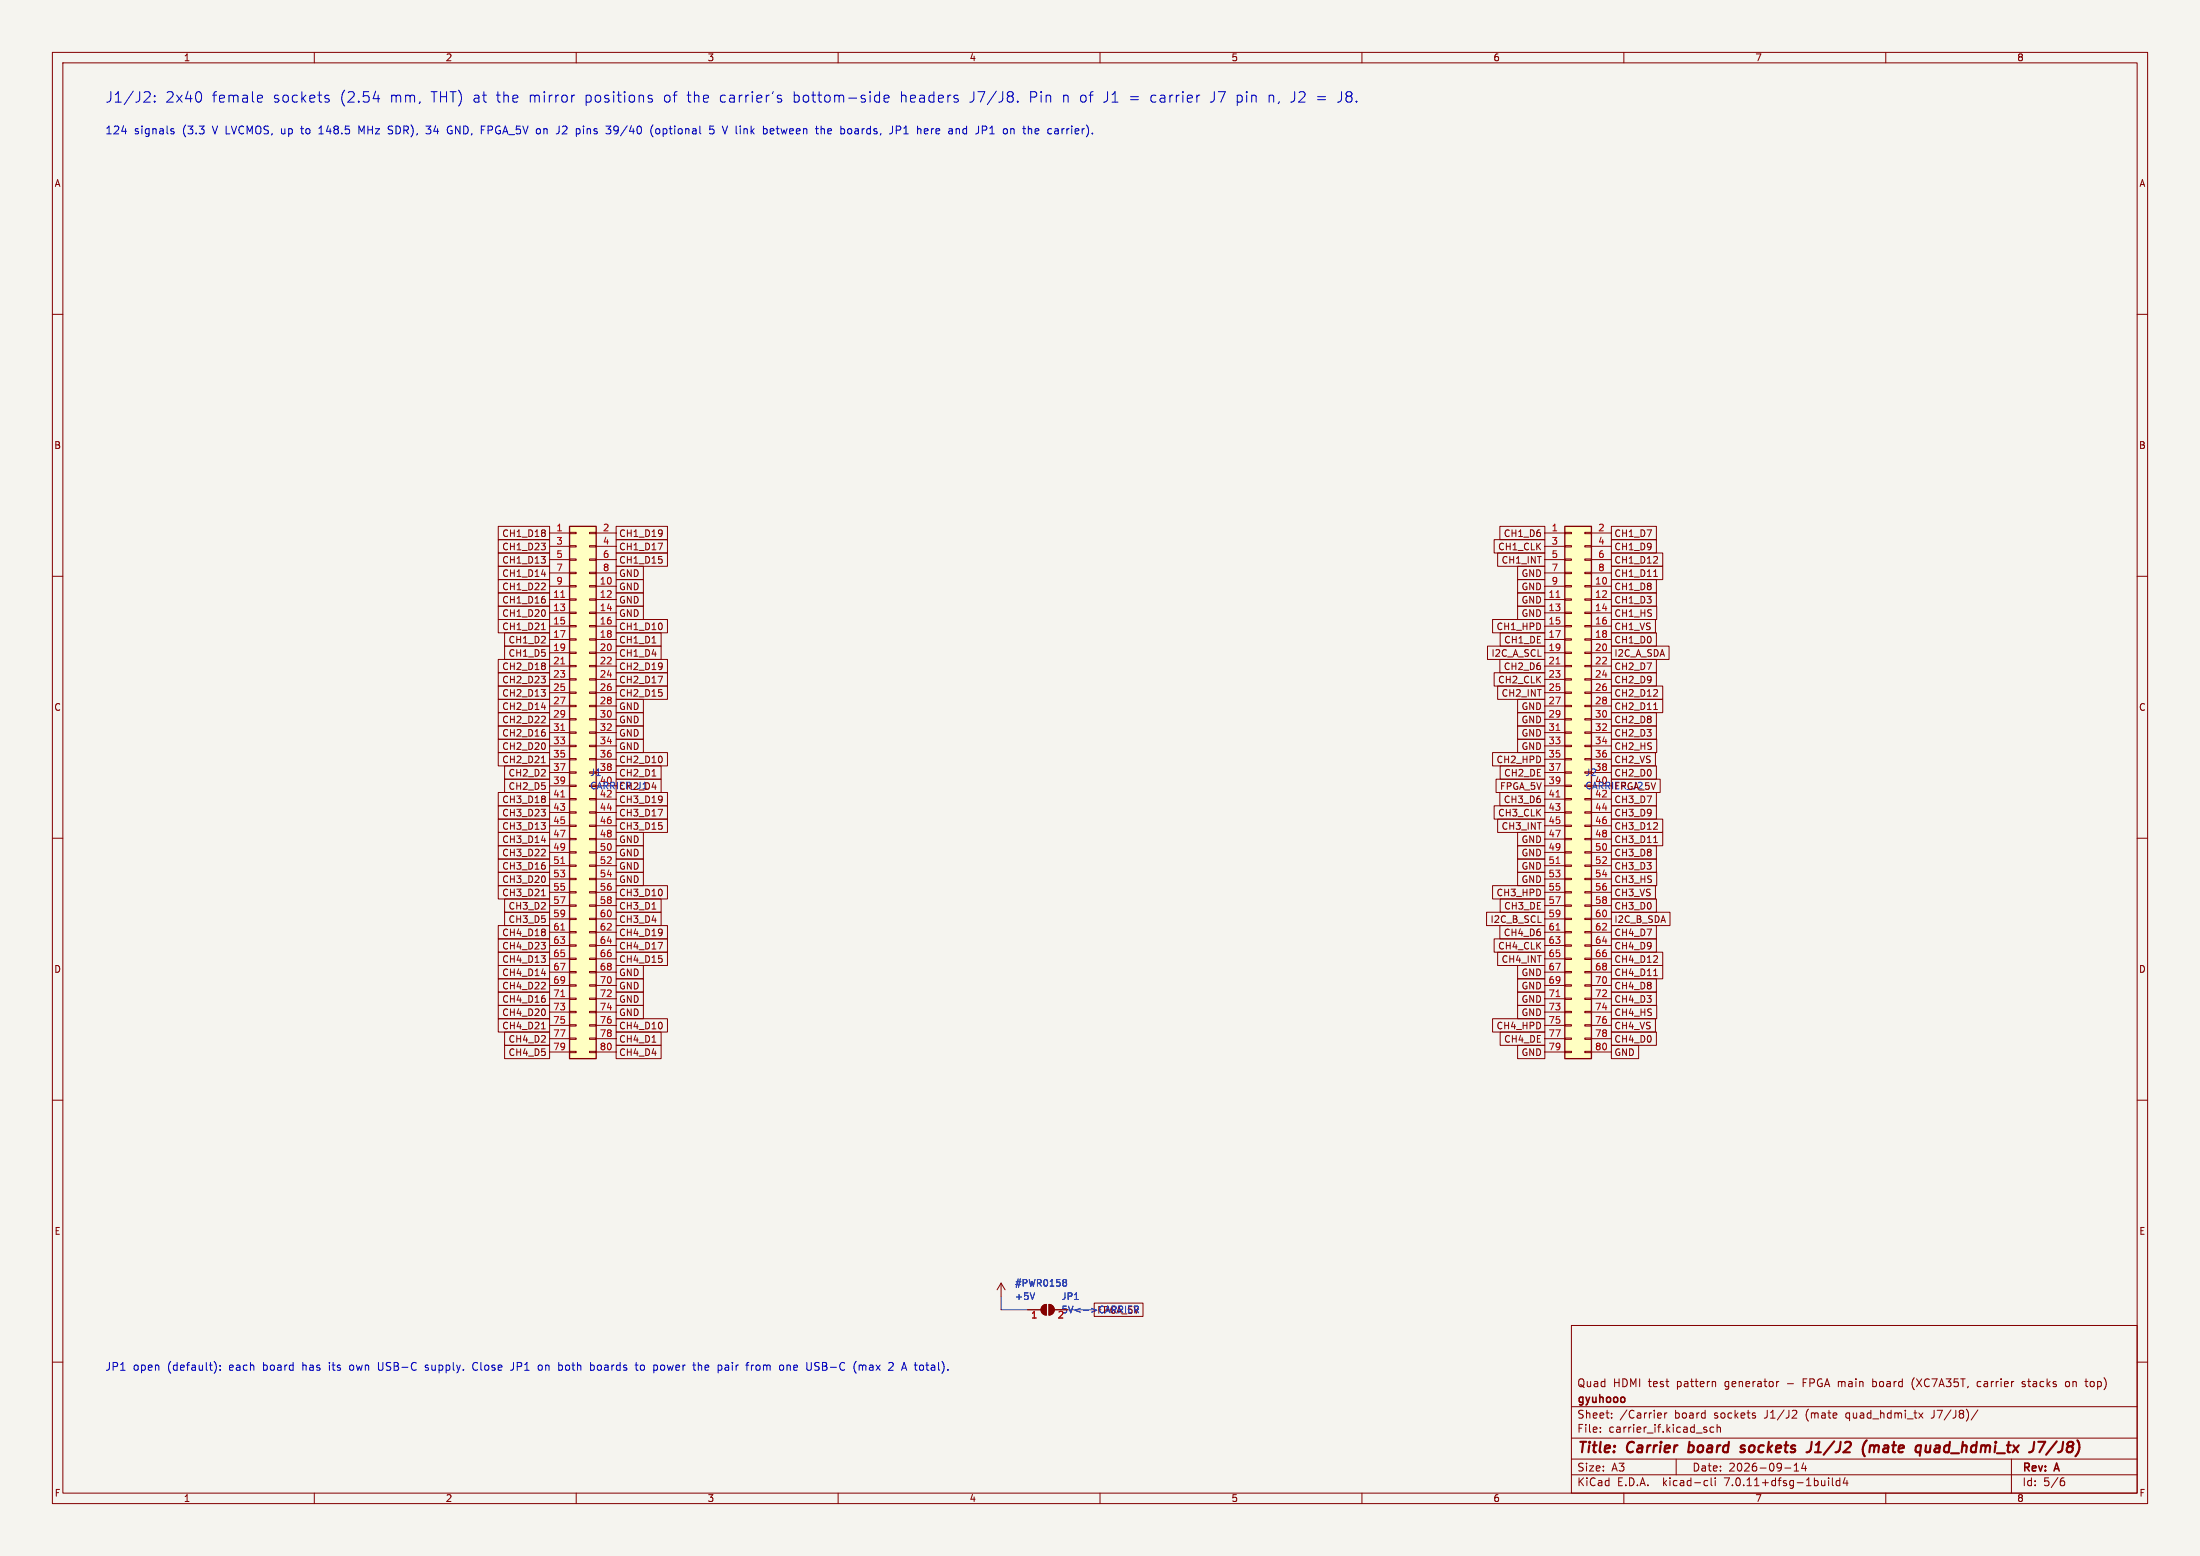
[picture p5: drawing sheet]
<svg xmlns="http://www.w3.org/2000/svg" width="420mm" height="297mm" viewBox="0 0 420 297" stroke-linecap="round" stroke-linejoin="round" font-family="sans-serif">
<path d="M0 0h420v297h-420z" fill="#f5f4ef" stroke="#f5f4ef" stroke-width=".19"/>
<g fill="none" stroke="#840000" stroke-width=".19">
<path d="M10 10h400v277h-400zM12 12h396v273h-396zM60 10v2M110 10v2M160 10v2M210 10v2M260 10v2M310 10v2M360 10v2M10 60h2M408 60h2M10 110h2"/>
<path d="M95.1 118.2h9.8v2.6h-9.8zM95.1 113.2h9.8v2.5h-9.8zM95.1 100.5h9.8v2.5h-9.8zM95.1 103h9.8v2.6h-9.8zM95.1 105.5h9.8v2.6h-9.8zM95.1 108.1h9.8v2.5h-9.8zM95.1 110.6h9.8v2.6h-9.8zM95.1 115.7h9.8v2.6h-9.8zM103.3 103.7h.8l-.4 .5M103.3 106.2h.8l-.4 .5M103.3 112.6h.8M103.4 109.6h.8"/>
<path d="M104 101.3v.3M104 101.8v.5M104 104.3v.5M104 106.8v.6M104 111.4v.4M104 114.4v.6M104 116.6v.8M104.9 101.7h3.8M104.9 111.9h3.8M104.9 114.4h3.8M104.9 117h3.8M104.9 119.5h3.8"/>
<path d="M104.9 104.3h3.8M104.9 106.8h3.8M104.9 109.4h3.8M108.7 119.4h1.3v.2h-1.3zM108.7 116.9h1.3v.2h-1.3zM108.7 114.3h1.3v.3h-1.3zM108.7 111.8h1.3v.2h-1.3zM108.7 109.2h1.3v.3h-1.3zM108.7 106.7h1.3v.2h-1.3zM108.7 104.2h1.3v.2h-1.3zM108.7 101.6h1.3v.3h-1.3zM112.5 119.4h1.3v.2h-1.3z"/>
<path d="M112.5 116.9h1.3v.2h-1.3zM112.5 114.3h1.3v.3h-1.3zM112.5 111.8h1.3v.2h-1.3zM112.5 109.2h1.3v.3h-1.3zM112.5 106.7h1.3v.2h-1.3zM112.5 104.2h1.3v.2h-1.3zM112.5 101.6h1.3v.3h-1.3zM113.8 101.7h3.8M113.8 111.9h3.8M113.8 114.4h3.8M113.8 117h3.8M113.8 119.5h3.8"/>
<path d="M113.8 104.3h3.8M113.8 106.8h3.8M113.8 109.4h3.8M117.6 100.5h9.8v2.5h-9.8zM117.6 103h9.8v2.6h-9.8zM117.6 113.2h5.2v2.5h-5.2zM117.6 115.7h5.2v2.6h-5.2zM117.6 105.5h9.8v2.6h-9.8zM117.6 108.1h5.2v2.5h-5.2zM117.6 110.6h5.2v2.6h-5.2zM117.6 118.2h9.8v2.6h-9.8zM125.6 103.7h.9l-.6 1.3"/>
<path d="M126.4 101.3v.8M126.4 106.8v.6M126.4 119.2v.7M126.4 101.7v.1M284.9 118.2h10v2.6h-10zM285.2 103h9.7v2.6h-9.7zM285.9 105.5h9v2.6h-9zM286.3 100.5h8.6v2.5h-8.6zM289.7 115.7h5.2v2.6h-5.2zM289.7 113.2h5.2v2.5h-5.2zM289.7 108.1h5.2v2.5h-5.2zM289.7 110.6h5.2v2.6h-5.2z"/>
<path d="M294.9 101.7h3.8M294.9 111.9h3.8M294.9 114.4h3.8M294.9 117h3.8M294.9 119.5h3.8M294.9 104.3h3.8M294.9 106.8h3.8M294.9 109.4h3.8M298.7 119.4h1.3v.2h-1.3zM298.7 116.9h1.3v.2h-1.3zM298.7 114.3h1.3v.3h-1.3zM298.7 111.8h1.3v.2h-1.3z"/>
<path d="M298.7 109.2h1.3v.3h-1.3zM298.7 106.7h1.3v.2h-1.3zM298.7 104.2h1.3v.2h-1.3zM298.7 101.6h1.3v.3h-1.3zM302.5 119.4h1.3v.2h-1.3zM302.5 116.9h1.3v.2h-1.3zM302.5 114.3h1.3v.3h-1.3zM302.5 111.8h1.3v.2h-1.3zM302.5 109.2h1.3v.3h-1.3zM302.5 106.7h1.3v.2h-1.3zM302.5 104.2h1.3v.2h-1.3zM302.5 101.6h1.3v.3h-1.3z"/>
<path d="M303.8 101.7h3.8M303.8 111.9h3.8M303.8 114.4h3.8M303.8 117h3.8M303.8 119.5h3.8M303.8 104.3h3.8M303.8 106.8h3.8M303.8 109.4h3.8M307.6 115.7h8.7v2.6h-8.7zM307.6 103h8.6v2.6h-8.6zM307.6 105.5h9.8v2.6h-9.8zM307.6 108.1h9.8v2.5h-9.8z"/>
<path d="M307.6 110.6h8.6v2.6h-8.6zM307.6 100.5h8.6v2.5h-8.6zM307.6 113.2h8.6v2.5h-8.6zM307.6 118.2h8.4v2.6h-8.4zM315.6 107.5h.8M315.7 110h.7M316.4 106.3v.5M408 110h2M95.1 125.9h9.8v2.5h-9.8zM95.1 128.4h9.8v2.6h-9.8zM95.1 130.9h9.8v2.6h-9.8zM95.1 133.5h9.8v2.5h-9.8z"/>
<path d="M95.1 136h9.8v2.6h-9.8zM95.1 138.6h9.8v2.5h-9.8zM96.3 120.8h8.6v2.5h-8.6zM96.3 123.3h8.6v2.6h-8.6zM103.3 129.1h.8l-.4 .5M103.3 131.6h.8l-.4 .5M103.3 138h.8M103.4 120.2h.7M103.4 135h.8M104 126.7v.3M104 127.2v.5M104 129.7v.5"/>
<path d="M104 132.2v.6M104 136.8v.4M104 139.8v.6M104.9 122.1h3.8M104.9 124.6h3.8M104.9 127.1h3.8M104.9 129.7h3.8M104.9 132.2h3.8M104.9 134.8h3.8M104.9 137.3h3.8M104.9 139.8h3.8M108.7 139.7h1.3v.3h-1.3z"/>
<path d="M108.7 137.2h1.3v.2h-1.3zM108.7 134.6h1.3v.3h-1.3zM108.7 132.1h1.3v.2h-1.3zM108.7 129.6h1.3v.2h-1.3zM108.7 127h1.3v.3h-1.3zM108.7 124.5h1.3v.2h-1.3zM108.7 121.9h1.3v.3h-1.3zM112.5 139.7h1.3v.3h-1.3zM112.5 137.2h1.3v.2h-1.3zM112.5 134.6h1.3v.3h-1.3zM112.5 132.1h1.3v.2h-1.3zM112.5 129.6h1.3v.2h-1.3z"/>
<path d="M112.5 127h1.3v.3h-1.3zM112.5 124.5h1.3v.2h-1.3zM112.5 121.9h1.3v.3h-1.3zM113.8 122.1h3.8M113.8 124.6h3.8M113.8 127.1h3.8M113.8 129.7h3.8M113.8 132.2h3.8M113.8 134.8h3.8M113.8 137.3h3.8M113.8 139.8h3.8M117.6 123.3h8.6v2.6h-8.6z"/>
<path d="M117.6 125.9h9.8v2.5h-9.8zM117.6 128.4h9.8v2.6h-9.8zM117.6 130.9h9.8v2.6h-9.8zM117.6 133.5h5.2v2.5h-5.2zM117.6 120.8h8.6v2.5h-8.6zM117.6 136h5.2v2.6h-5.2zM117.6 138.6h5.2v2.5h-5.2zM124.5 122.7h.7M125.6 129.1h.9l-.6 1.3M126.4 126.7v.8M126.4 132.2v.6M126.4 127.1v.1"/>
<path d="M284 123.3h10.9v2.6h-10.9zM285.2 128.4h9.7v2.6h-9.7zM285.9 130.9h9v2.6h-9zM286.3 125.9h8.6v2.5h-8.6zM286.4 120.8h8.5v2.5h-8.5zM289.7 133.5h5.2v2.5h-5.2zM289.7 136h5.2v2.6h-5.2zM289.7 138.6h5.2v2.5h-5.2zM294.9 122.1h3.8M294.9 124.6h3.8M294.9 127.1h3.8M294.9 129.7h3.8"/>
<path d="M294.9 132.2h3.8M294.9 134.8h3.8M294.9 137.3h3.8M294.9 139.8h3.8M298.7 139.7h1.3v.3h-1.3zM298.7 137.2h1.3v.2h-1.3zM298.7 134.6h1.3v.3h-1.3zM298.7 132.1h1.3v.2h-1.3zM298.7 129.6h1.3v.2h-1.3zM298.7 127h1.3v.3h-1.3zM298.7 124.5h1.3v.2h-1.3zM298.7 121.9h1.3v.3h-1.3z"/>
<path d="M302.5 139.7h1.3v.3h-1.3zM302.5 137.2h1.3v.2h-1.3zM302.5 134.6h1.3v.3h-1.3zM302.5 132.1h1.3v.2h-1.3zM302.5 129.6h1.3v.2h-1.3zM302.5 127h1.3v.3h-1.3zM302.5 124.5h1.3v.2h-1.3zM302.5 121.9h1.3v.3h-1.3zM303.8 122.1h3.8M303.8 124.6h3.8M303.8 127.1h3.8M303.8 129.7h3.8"/>
<path d="M303.8 132.2h3.8M303.8 134.8h3.8M303.8 137.3h3.8M303.8 139.8h3.8M307.6 125.9h8.6v2.5h-8.6zM307.6 120.8h8.6v2.5h-8.6zM307.6 123.3h11v2.6h-11zM307.6 128.4h8.6v2.6h-8.6zM307.6 130.9h9.8v2.6h-9.8zM307.6 133.5h9.8v2.5h-9.8zM307.6 136h8.6v2.6h-8.6zM307.6 138.6h8.6v2.5h-8.6z"/>
<path d="M315.6 132.9h.8M315.7 135.4h.7M316.4 131.7v.5M10 160h2M95.1 141.1h9.8v2.6h-9.8zM95.1 143.6h9.8v2.6h-9.8zM95.1 151.3h9.8v2.5h-9.8zM95.1 153.8h9.8v2.6h-9.8zM95.1 156.3h9.8v2.6h-9.8zM95.1 158.9h9.8v2.5h-9.8zM96.3 146.2h8.6v2.5h-8.6zM96.3 148.7h8.6v2.6h-8.6z"/>
<path d="M103.3 154.5h.8l-.4 .5M103.3 157h.8l-.4 .5M103.4 145.6h.7M104 142v.8M104 152.1v.3M104 152.6v.5M104 155.1v.5M104 157.6v.6M104.9 142.4h3.8M104.9 144.9h3.8M104.9 147.5h3.8M104.9 150h3.8"/>
<path d="M104.9 152.5h3.8M104.9 155.1h3.8M104.9 157.6h3.8M108.7 157.5h1.3v.2h-1.3zM108.7 155h1.3v.2h-1.3zM108.7 152.4h1.3v.3h-1.3zM108.7 149.9h1.3v.2h-1.3zM108.7 147.3h1.3v.3h-1.3zM108.7 144.8h1.3v.2h-1.3zM108.7 142.3h1.3v.2h-1.3zM112.5 157.5h1.3v.2h-1.3zM112.5 155h1.3v.2h-1.3z"/>
<path d="M112.5 152.4h1.3v.3h-1.3zM112.5 144.8h1.3v.2h-1.3zM112.5 142.3h1.3v.2h-1.3zM113.8 142.4h3.8M113.8 144.9h3.8M113.8 147.5h3.8M113.8 150h3.8M113.8 152.5h3.8M113.8 155.1h3.8M113.8 157.6h3.8M117.6 143.6h9.8v2.6h-9.8zM117.6 153.8h9.8v2.6h-9.8z"/>
<path d="M117.6 141.1h5.2v2.6h-5.2zM117.6 158.9h5.2v2.5h-5.2zM117.6 146.2h8.6v2.5h-8.6zM117.6 148.7h8.6v2.6h-8.6zM117.6 151.3h9.8v2.5h-9.8zM117.6 156.3h9.8v2.6h-9.8zM124.5 148.1h.7M125.6 154.5h.9l-.6 1.3M126.4 144.6v.7M126.4 152.1v.8M126.4 157.6v.6M126.4 152.5v.1"/>
<path d="M284.9 143.6h10v2.6h-10zM285.2 153.8h9.7v2.6h-9.7zM285.6 148.7h9.3v2.6h-9.3zM285.9 156.3h9v2.6h-9zM286.3 151.3h8.6v2.5h-8.6zM286.4 146.2h8.5v2.5h-8.5zM289.7 158.9h5.2v2.5h-5.2zM289.7 141.1h5.2v2.6h-5.2zM294.9 142.4h3.8M294.9 144.9h3.8M294.9 147.5h3.8M294.9 150h3.8"/>
<path d="M294.9 152.5h3.8M294.9 155.1h3.8M294.9 157.6h3.8M298.7 157.5h1.3v.2h-1.3zM298.7 155h1.3v.2h-1.3zM298.7 152.4h1.3v.3h-1.3zM298.7 149.9h1.3v.2h-1.3zM298.7 147.3h1.3v.3h-1.3zM298.7 144.8h1.3v.2h-1.3zM298.7 142.3h1.3v.2h-1.3zM302.5 157.5h1.3v.2h-1.3zM302.5 155h1.3v.2h-1.3z"/>
<path d="M302.5 152.4h1.3v.3h-1.3zM302.5 144.8h1.3v.2h-1.3zM302.5 142.3h1.3v.2h-1.3zM303.8 142.4h3.8M303.8 144.9h3.8M303.8 147.5h3.8M303.8 150h3.8M303.8 152.5h3.8M303.8 155.1h3.8M303.8 157.6h3.8M307.6 143.6h8.4v2.6h-8.4zM307.6 153.8h8.6v2.6h-8.6z"/>
<path d="M307.6 156.3h9.8v2.6h-9.8zM307.6 158.9h9.8v2.5h-9.8zM307.6 141.1h8.7v2.6h-8.7zM307.6 151.3h8.6v2.5h-8.6zM307.6 146.2h8.6v2.5h-8.6zM307.6 148.7h9.3v2.6h-9.3zM315.6 158.3h.8M316.4 157.1v.5M408 160h2M95.1 161.4h9.8v2.6h-9.8zM95.1 164h9.8v2.5h-9.8zM95.1 166.5h9.8v2.6h-9.8z"/>
<path d="M95.1 169h9.8v2.6h-9.8zM95.1 176.7h9.8v2.5h-9.8zM95.1 179.2h9.8v2.6h-9.8zM96.3 171.6h8.6v2.5h-8.6zM96.3 174.1h8.6v2.6h-8.6zM103.3 179.9h.8l-.4 .5M103.3 163.4h.8M103.4 160.4h.8M103.4 171h.7M104 162.2v.4M104 165.2v.6M104 167.4v.8"/>
<path d="M104 177.5v.3M104 178v.5M104.9 160.2h3.8M104.9 162.7h3.8M104.9 165.2h3.8M104.9 167.8h3.8M104.9 170.3h3.8M104.9 172.9h3.8M104.9 175.4h3.8M104.9 177.9h3.8M108.7 177.8h1.3v.3h-1.3zM108.7 175.3h1.3v.2h-1.3z"/>
<path d="M108.7 172.7h1.3v.3h-1.3zM108.7 170.2h1.3v.2h-1.3zM108.7 167.7h1.3v.2h-1.3zM108.7 165.1h1.3v.3h-1.3zM108.7 162.6h1.3v.2h-1.3zM108.7 160h1.3v.3h-1.3zM112.5 177.8h1.3v.3h-1.3zM112.5 175.3h1.3v.2h-1.3zM112.5 172.7h1.3v.3h-1.3zM112.5 170.2h1.3v.2h-1.3zM112.5 167.7h1.3v.2h-1.3zM112.5 165.1h1.3v.3h-1.3z"/>
<path d="M112.5 162.6h1.3v.2h-1.3zM112.5 160h1.3v.3h-1.3zM113.8 160.2h3.8M113.8 162.7h3.8M113.8 165.2h3.8M113.8 167.8h3.8M113.8 170.3h3.8M113.8 172.9h3.8M113.8 175.4h3.8M113.8 177.9h3.8M117.6 169h9.8v2.6h-9.8zM117.6 171.6h8.6v2.5h-8.6z"/>
<path d="M117.6 174.1h8.6v2.6h-8.6zM117.6 176.7h9.8v2.5h-9.8zM117.6 179.2h9.8v2.6h-9.8zM117.6 161.4h5.2v2.6h-5.2zM117.6 164h5.2v2.5h-5.2zM117.6 166.5h5.2v2.6h-5.2zM124.5 173.5h.7M125.6 179.9h.9l-.6 1.3M126.4 170v.7M126.4 177.5v.8M126.4 177.9v.1M283.8 174.1h11.1v2.6h-11.1z"/>
<path d="M284.9 169h10v2.6h-10zM285.2 179.2h9.7v2.6h-9.7zM286.3 176.7h8.6v2.5h-8.6zM286.4 171.6h8.5v2.5h-8.5zM289.7 161.4h5.2v2.6h-5.2zM289.7 164h5.2v2.5h-5.2zM289.7 166.5h5.2v2.6h-5.2zM294.9 160.2h3.8M294.9 162.7h3.8M294.9 165.2h3.8M294.9 167.8h3.8M294.9 170.3h3.8"/>
<path d="M294.9 172.9h3.8M294.9 175.4h3.8M294.9 177.9h3.8M298.7 177.8h1.3v.3h-1.3zM298.7 175.3h1.3v.2h-1.3zM298.7 172.7h1.3v.3h-1.3zM298.7 170.2h1.3v.2h-1.3zM298.7 167.7h1.3v.2h-1.3zM298.7 165.1h1.3v.3h-1.3zM298.7 162.6h1.3v.2h-1.3zM298.7 160h1.3v.3h-1.3zM302.5 177.8h1.3v.3h-1.3z"/>
<path d="M302.5 175.3h1.3v.2h-1.3zM302.5 172.7h1.3v.3h-1.3zM302.5 170.2h1.3v.2h-1.3zM302.5 167.7h1.3v.2h-1.3zM302.5 165.1h1.3v.3h-1.3zM302.5 162.6h1.3v.2h-1.3zM302.5 160h1.3v.3h-1.3zM303.8 160.2h3.8M303.8 162.7h3.8M303.8 165.2h3.8M303.8 167.8h3.8M303.8 170.3h3.8"/>
<path d="M303.8 172.9h3.8M303.8 175.4h3.8M303.8 177.9h3.8M307.6 161.4h8.6v2.6h-8.6zM307.6 164h8.6v2.5h-8.6zM307.6 166.5h8.7v2.6h-8.7zM307.6 169h8.4v2.6h-8.4zM307.6 171.6h8.6v2.5h-8.6zM307.6 174.1h11.2v2.6h-11.2zM307.6 176.7h8.6v2.5h-8.6zM307.6 179.2h8.6v2.6h-8.6zM315.7 160.8h.7"/>
<path d="M95.1 189.4h9.8v2.5h-9.8zM95.1 194.4h9.8v2.6h-9.8zM95.1 181.7h9.8v2.6h-9.8zM95.1 184.3h9.8v2.5h-9.8zM95.1 186.8h9.8v2.6h-9.8zM95.1 191.9h9.8v2.6h-9.8zM96.3 197h8.6v2.5h-8.6zM96.3 199.5h8.6v2.6h-8.6zM103.3 182.4h.8l-.4 .5M103.3 188.8h.8M103.4 196.4h.7M103.4 185.8h.8"/>
<path d="M104 190.6v.6M104 180.5v.5M104 183v.6M104 187.6v.4M104 192.8v.8M104.9 180.5h3.8M104.9 183h3.8M104.9 185.6h3.8M104.9 188.1h3.8M104.9 190.6h3.8M104.9 193.2h3.8M104.9 195.7h3.8"/>
<path d="M104.9 198.3h3.8M108.7 198.1h1.3v.3h-1.3zM108.7 195.6h1.3v.2h-1.3zM108.7 193.1h1.3v.2h-1.3zM108.7 190.5h1.3v.3h-1.3zM108.7 188h1.3v.2h-1.3zM108.7 185.4h1.3v.3h-1.3zM108.7 182.9h1.3v.2h-1.3zM108.7 180.4h1.3v.2h-1.3zM112.5 198.1h1.3v.3h-1.3zM112.5 195.6h1.3v.2h-1.3zM112.5 193.1h1.3v.2h-1.3z"/>
<path d="M112.5 190.5h1.3v.3h-1.3zM112.5 188h1.3v.2h-1.3zM112.5 185.4h1.3v.3h-1.3zM112.5 182.9h1.3v.2h-1.3zM112.5 180.4h1.3v.2h-1.3zM113.8 180.5h3.8M113.8 183h3.8M113.8 185.6h3.8M113.8 188.1h3.8M113.8 190.6h3.8M113.8 193.2h3.8M113.8 195.7h3.8"/>
<path d="M113.8 198.3h3.8M117.6 181.7h9.8v2.6h-9.8zM117.6 184.3h5.2v2.5h-5.2zM117.6 186.8h5.2v2.6h-5.2zM117.6 189.4h5.2v2.5h-5.2zM117.6 191.9h5.2v2.6h-5.2zM117.6 194.4h9.8v2.6h-9.8zM117.6 197h8.6v2.5h-8.6zM117.6 199.5h8.6v2.6h-8.6zM124.5 198.9h.7M126.4 183v.6M126.4 195.4v.7"/>
<path d="M284.9 194.4h10v2.6h-10zM285.9 181.7h9v2.6h-9zM286.4 197h8.5v2.5h-8.5zM289.7 184.3h5.2v2.5h-5.2zM289.7 186.8h5.2v2.6h-5.2zM289.7 189.4h5.2v2.5h-5.2zM289.7 191.9h5.2v2.6h-5.2zM289.7 199.5h5.2v2.6h-5.2zM294.9 180.5h3.8M294.9 183h3.8M294.9 185.6h3.8M294.9 188.1h3.8"/>
<path d="M294.9 190.6h3.8M294.9 193.2h3.8M294.9 195.7h3.8M294.9 198.3h3.8M298.7 198.1h1.3v.3h-1.3zM298.7 195.6h1.3v.2h-1.3zM298.7 193.1h1.3v.2h-1.3zM298.7 190.5h1.3v.3h-1.3zM298.7 188h1.3v.2h-1.3zM298.7 185.4h1.3v.3h-1.3zM298.7 182.9h1.3v.2h-1.3zM298.7 180.4h1.3v.2h-1.3z"/>
<path d="M302.5 198.1h1.3v.3h-1.3zM302.5 195.6h1.3v.2h-1.3zM302.5 193.1h1.3v.2h-1.3zM302.5 190.5h1.3v.3h-1.3zM302.5 188h1.3v.2h-1.3zM302.5 185.4h1.3v.3h-1.3zM302.5 182.9h1.3v.2h-1.3zM302.5 180.4h1.3v.2h-1.3zM303.8 180.5h3.8M303.8 183h3.8M303.8 185.6h3.8M303.8 188.1h3.8"/>
<path d="M303.8 190.6h3.8M303.8 193.2h3.8M303.8 195.7h3.8M303.8 198.3h3.8M307.6 181.7h9.8v2.6h-9.8zM307.6 191.9h8.7v2.6h-8.7zM307.6 184.3h9.8v2.5h-9.8zM307.6 186.8h8.6v2.6h-8.6zM307.6 189.4h8.6v2.5h-8.6zM307.6 194.4h8.4v2.6h-8.4zM307.6 197h8.6v2.5h-8.6zM307.6 199.5h5.2v2.6h-5.2z"/>
<path d="M315.6 183.7h.8M315.7 186.2h.7M316.4 182.5v.5M10 210h2M104.9 200.8h3.8M108.7 200.7h1.3v.2h-1.3zM112.5 200.7h1.3v.2h-1.3zM113.8 200.8h3.8M294.9 200.8h3.8M298.7 200.7h1.3v.2h-1.3zM302.5 200.7h1.3v.2h-1.3zM303.8 200.8h3.8"/>
<path d="M408 210h2M10 260h2M191.1 244.9l-.8 1.3M191.1 244.9v2.6M191.1 244.9l.8 1.3M196.2 250h2.5M199.1 249.3l.6-.3v2a1.02 1.02 0 0 1-.9-.6 1.02 1.02 0 0 1 .3-1.1zM200.3 249a1.02 1.02 0 0 1 1 1 1.02 1.02 0 0 1-1 1zM201.3 250h2.5M208.9 248.7h9.3v2.6h-9.3zM300 253h108v32h-108zM408 260h2"/>
<path d="M300 278.5h108M300 274.5h108M300 268.5h108M305.5 273.2v.2M305.5 272.5v.1M307.7 270.5v.2M307.7 269.8v.1M316.7 269.7l.4 .1 .1 .2-.8 .2M317.1 270.6l-.4 .1M317.8 269.7v1M318.2 269.7l-.3 .1-.1 .2M320 278.5v3"/>
<path d="M325.7 272.9l.2 .2-.2 .3M325.7 272.4l.1 .1M327.2 272.5l-.5-.1-.3 .3 .2 .6h.6M327.3 263.7l.2 .2v.8M327.8 272.5l.2-.1 .4 .1v.9M327.8 271.9v1.5M335.1 270.3v.3M339.6 263.7l-.3 .1-.1 .2M342.5 279.7l.4-.4v1.5M342.7 269.2l.3 .3-.1 .3-.8 .9h.9M344.3 279.2l-.4 1.1h1M344.7 279.8v1"/>
<path d="M357.5 263.2v1.5M357.5 264.6l.4 .1M357.9 263.7l-.4 .1M365.4 263a1.73 1.73 0 0 0 0 2.3M366.3 269.7l.8 1M367.1 269.7l-.8 1M368.7 270.7h.1M377.6 269.1l-1.3 1.9M378 263.7h-.3l-.3 .3 .1 .5 .5 .2M384 278.5v6.5M386.6 263.8l-.4-.1-.2 .2 .1 .2 .5 .2v.3h-.6M394.4 263.8l.4-.1 .3 .3v.4l-.3 .3-.4-.1-.1-.2z"/>
<path d="M399.2 263.8l-.2 .2 .2 .6M60 285v2M110 285v2M160 285v2M210 285v2M260 285v2M300 281.5h108M310 285v2M325.6 282.6l.4 .1M326 283.5l-.4 .1M326.7 282.1v1.3l.2 .2M327.4 282.1v.1"/>
<path d="M327.4 282.6v1M340.7 280.2h1.2M342.5 280.8h.9M349.1 282.1v.1M349.1 282.6v1M349.8 282.1v1.3l.2 .2M351.2 282.7l-.4-.1-.3 .3 .2 .6h.5M351.2 282.1v1.5M352.2 282l-.3 1.1h.9M352.6 282.6v1M360 285v2M393.6 282.7h.3l.3 .2-.1 .5-.5 .2"/>
<path d="M394 282.1l-.4 .1"/>
</g>
<g fill="none" stroke="#840000" stroke-width=".4">
<path d="M322.3 277.1l.2 .1M322.5 275.2l-.2 2M333.1 276a.49 .49 0 0 0-.8 .3l.1 .1 .6 .2 .1 .2-.3 .4-.6-.1M345.9 275.2l-.2 1.4-.4 .5M346.5 277.2h1.1M346.9 275.7l-.2 .1M356.4 274.9a2.36 2.36 0 0 0-.4 3.1M357 276.1a.49 .49 0 0 1 .8 .1M357 275.9l-.1 1.3M357.8 276.2l-.1 1M358.2 275.9l-.4 .3M367.7 275.9l-.1 1.2a.57 .57 0 0 0 .8-.1"/>
<path d="M368.5 275.9l-.1 1.3M389.1 275.2h1.3l-1.1 2M392.6 275.1l-2 2.6"/>
</g>
<g fill="#840000" stroke="#840000" stroke-width=".19">
<path d="M199.1 249.3l.6-.3v2a1.02 1.02 0 0 1-.9-.6 1.02 1.02 0 0 1 .3-1.1z"/>
<path d="M200.3 249a1.02 1.02 0 0 1 1 1 1.02 1.02 0 0 1-1 1z"/>
</g>
<path d="M197.5 246.8l-.4 1.2M203.1 244.2h.3l.2 .3-.2 .3M203.1 244.8h.3M203.4 244.8l.2 .2v.3l-.1 .1-.4 .1" fill="none" stroke="#006464" stroke-width=".19"/>
<g fill="#ffffc2" stroke="#ffffc2" stroke-width=".19">
<path d="M298.7 100.5h5.1v101.6h-5.1z"/>
<path d="M108.7 100.5h5.1v101.6h-5.1z"/>
</g>
<path d="M108.7 100.5h5.1v101.6h-5.1zM298.7 100.5h5.1v101.6h-5.1z" fill="none" stroke="#840000" stroke-width=".25"/>
<g fill="none" stroke="#a90000" stroke-width=".19">
<path d="M107.1 114h.7M297.1 114h.7M107.1 126.7h.7M107.1 139.4h.7M297.1 126.7h.7M297.1 139.4h.7M107.1 152.1h.7M297.1 152.1h.7M107.1 164.8h.7M107.1 177.5h.7M297.1 164.8h.7M297.1 177.5h.7"/>
<path d="M107.1 190.2h.7M297.1 190.2h.7"/>
</g>
<g fill="none" stroke="#0000c2" stroke-width=".19">
<path d="M27.8 17.5l.7 .1a.54 .54 0 0 1 .1 .8l-1.2 1.1h1.3M29.5 19.3v.2M29.5 18.3v.2M38.4 17.9v1.2M49.4 18.2l.6 .1 .1 .3-1 .2M50 19.4l-.6 .1M62.3 18.8l.5 .1 .1 .3-.3 .3h-.4M62.3 18.2l.5 .1M71.2 18.8h1.3M72.2 18.2v1.3M109.7 18.2l-.4 .1M123.7 18.5l.1 .2 .7 .2 .1 .2-.1 .3-.2 .1-.6-.1"/>
<path d="M124.5 18.3l-.5-.1-.3 .3M148.5 18.7l.6 .2 .1 .3-.2 .3-.6-.1M148.5 18.3l.2-.1 .4 .1M167.1 19.4h.8M167.1 18.3l.2-.1 .6 .1M167.9 17.5v2M168.8 18.8l.9-.2-.1-.3-.5-.1-.3 .3 .1 .9h.7M194.3 19.3v.2M231.1 19.5h.1M242.3 18.2v1.3M242.4 18.3l-.1 .1M246.4 19.5h.2"/>
<path d="M251.5 18.5h1.6M251.5 19h1.6M255.8 19.4l-.5 .1M23.2 25.1h1M32.7 25l.5 .3v.2l-.5 .1M32.7 24.6h.5M60.9 25.6h.8M61.2 24.3l-.3 .2M69 25.1l-.5-1v1.5M74.1 25.5l.6 .1M74.2 24.7l.5 .1M74.7 24.1h-.5"/>
<path d="M81.3 25.4l.7 .2M81.3 24.1h.9l-.5 .5h.3M85.5 25.3l.4 .3 .3-.1M86 24.9h.3M86.1 24.1l-.6 .2M108.2 24.7l-.9 .9h.9M111.4 24.1v.1M115.7 24.1h.9l-.5 .5M116.3 24.6l.3 .3v.4l-.3 .3M117.2 24.2v.6M124.7 23.8a1.72 1.72 0 0 0 0 2.3M125.9 24.7l-.4-.1-.3 .2 .1 .7 .4 .1 .2-.2"/>
<path d="M136.2 24.1h-.7v.7l.2-.2 .5 .1 .1 .2-.1 .5-.2 .2-.5-.2M147 25.3l.2 .3 .5-.1M147 24.8l.2-.2h.3l.2 .2v.1l-.7 .2M157 24.6h.2l.2 .2v.8M158.2 24.6l-.2 .2v.5l.2 .3M158.7 24.9l-.7 .2M162.3 24.6l.3 .2v.5l-.3 .3M171.1 24.1h.6l.3 .2-.2 .5h-.7M172.5 25.6h.9M172.7 24.4l-.2 .1M177.8 24.6v1M178.1 24.6l-.3 .2"/>
<path d="M184.4 24.6h-.4l-.2 .2 .1 .6 .5 .2M189 25.6h.8M189 24.5l.4-.4v1.5M203 24.6h.2M203.7 24.6v1M203.7 24.7v.1M40.9 259.8a1.72 1.72 0 0 1 0 2.3M42 261.4v.2M42 260.6v.2M66.8 260.7v.7M72.2 260.1v1.2l.3 .3M81.2 261.5l.4 .1"/>
<path d="M81.6 260.6h-.2l-.2 .2v.2l.4 .1M90.9 260.1a.76 .76 0 0 0-.7 .7 .76 .76 0 0 0 .7 .8M98 260.1v1a.48 .48 0 0 1-.5 .5M102.7 260.8l.3-.2h.4l.1 .2-.1 .7-.4 .1-.3-.3M107.1 260.6l.3 .2v.5l-.3 .3M112.9 260.6h.3l.3 .2-.1 .6-.5 .2M121.2 260.6h.6M121.5 261.5l.3 .1M122.7 260.6h-.3l-.2 .2 .1 .6 .4 .2M126.4 260.6l-.3 .2v.5l.3 .3M133.3 260.7l.2-.1h.4l.1 1M133.3 260.1v1.5"/>
<path d="M138.9 260.6h-.4M139 261h-.4a.29 .29 0 0 0-.2 .3 .29 .29 0 0 0 .2 .3h.4M143.9 260.6h-.3M144.5 260.6l-.2 .2 .2 .7M150.2 260.7l.3-.1h.3l.1 1M150.2 260.6v1M155.7 260.1h.7M155.7 260.7l.6 .3M156.3 261.4l-.2 .2-.6-.1M164 260.7l.5-.1 .2 .2M164 260.6v1M164.7 260.8l.2-.2h.3l.1 1"/>
<path d="M164.7 260.8v.8M172.6 260.1l-.5 1.5M174.5 260.6h.6M174.7 260.1v1.2l.3 .3"/>
</g>
<path d="M191.1 247.5v2.5h5.1M203.8 250h5.1" fill="none" stroke="#009600" stroke-width=".19"/>
<g font-size="2.8" fill="#0000c2">
<text x="20" y="19.8">J1/J2:</text>
<text x="31.5" y="19.8">2x40</text>
<text x="40.4" y="19.8">female</text>
<text x="52.1" y="19.8">sockets</text>
<text x="64.9" y="19.8">(2.54</text>
<text x="74.5" y="19.8">mm,</text>
<text x="82.3" y="19.8">THT) at</text>
<text x="94.9" y="19.8">the</text>
<text x="101.2" y="19.8">mirror</text>
<text x="111.9" y="19.8">positions</text>
<text x="127" y="19.8">of</text>
<text x="131.5" y="19.8">the</text>
<text x="137.8" y="19.8">carrier's</text>
<text x="151.8" y="19.8">bottom-side</text>
<text x="172.4" y="19.8">headers</text>
<text x="185.7" y="19.8">J7/J8.</text>
<text x="197.2" y="19.8">Pin</text>
<text x="203.5" y="19.8">n of</text>
<text x="211.4" y="19.8">J1</text>
<text x="216.4" y="19.8">=</text>
<text x="220.5" y="19.8">carrier</text>
<text x="232" y="19.8">J7</text>
<text x="237" y="19.8">pin</text>
<text x="243.1" y="19.8">n,</text>
<text x="247.5" y="19.8">J2</text>
<text x="256.6" y="19.8">J8.</text>
</g>
<g font-size="2.8" fill="#840000">
<text x="301" y="277.9">Title:</text>
<text x="310.6" y="277.9">Carrier</text>
<text x="323.2" y="277.9">board</text>
<text x="334" y="277.9">sockets</text>
<text x="347.5" y="277.9">J1/J2</text>
<text x="358.8" y="277.9">(mate</text>
<text x="369.8" y="277.9">quad_hdmi_tx</text>
<text x="392.4" y="277.9">J7/J8)</text>
</g>
<g font-size="2.1" fill="#0000c2">
<text x="20" y="25.8">124</text>
<text x="25.6" y="25.8">signals</text>
<text x="34.9" y="25.8">(3.3</text>
<text x="40.8" y="25.8">V LVCMOS, up</text>
<text x="58.1" y="25.8">to</text>
<text x="61.6" y="25.8">148.5</text>
<text x="69.3" y="25.8">MHz</text>
<text x="75.1" y="25.8">SDR),</text>
<text x="82.6" y="25.8">34</text>
<text x="86.7" y="25.8">GND, FPGA_5V on</text>
<text x="108.1" y="25.8">J2</text>
<text x="111.9" y="25.8">pins</text>
<text x="117.9" y="25.8">39/40</text>
<text x="126.5" y="25.8">(optional</text>
<text x="137.9" y="25.8">5</text>
<text x="140.6" y="25.8">V link</text>
<text x="148.6" y="25.8">between</text>
<text x="158.9" y="25.8">the</text>
<text x="163.7" y="25.8">boards,</text>
<text x="173.3" y="25.8">JP1</text>
<text x="178.6" y="25.8">here</text>
<text x="184.8" y="25.8">and</text>
<text x="190.2" y="25.8">JP1</text>
<text x="195.5" y="25.8">on</text>
<text x="199.6" y="25.8">the</text>
<text x="204.4" y="25.8">carrier).</text>
<text x="20" y="261.8">JP1</text>
<text x="25.4" y="261.8">open</text>
<text x="32" y="261.8">(default):</text>
<text x="43.9" y="261.8">each</text>
<text x="50.5" y="261.8">board</text>
<text x="58.1" y="261.8">has</text>
<text x="63.4" y="261.8">its</text>
<text x="67.5" y="261.8">own</text>
<text x="73" y="261.8">USB-C</text>
<text x="82.2" y="261.8">supply.</text>
<text x="91.4" y="261.8">Close</text>
<text x="98.9" y="261.8">JP1</text>
<text x="104.2" y="261.8">on</text>
<text x="108.3" y="261.8">both</text>
<text x="114.5" y="261.8">boards</text>
<text x="123.4" y="261.8">to</text>
<text x="126.9" y="261.8">power</text>
<text x="134.7" y="261.8">the</text>
<text x="139.5" y="261.8">pair</text>
<text x="145.1" y="261.8">from</text>
<text x="151.6" y="261.8">one</text>
<text x="156.9" y="261.8">USB-C</text>
<text x="166" y="261.8">(max</text>
<text x="172.9" y="261.8">2</text>
<text x="175.6" y="261.8">A total).</text>
</g>
<g font-size="2.1" fill="#840000">
<text x="301" y="268.2">gyuhooo</text>
<text x="301" y="265">Quad</text>
<text x="307.9" y="265">HDMI test</text>
<text x="320.2" y="265">pattern</text>
<text x="329.5" y="265">generator</text>
<text x="341.6" y="265">-</text>
<text x="344.7" y="265">FPGA main</text>
<text x="358.3" y="265">board</text>
<text x="366" y="265">(XC7A35T,</text>
<text x="378.6" y="265">carrier</text>
<text x="387.4" y="265">stacks</text>
<text x="395.8" y="265">on</text>
<text x="399.8" y="265">top)</text>
<text x="301" y="273.7">File:</text>
<text x="301" y="271">Sheet:</text>
<text x="307.1" y="273.7">carrier_if.kicad_sch</text>
<text x="309.2" y="271">/Carrier</text>
<text x="319.7" y="271">board</text>
<text x="327.4" y="271">sockets</text>
<text x="337.1" y="271">J1/J2</text>
<text x="345.1" y="271">(mate</text>
<text x="352.9" y="271">quad_hdmi_tx</text>
<text x="369.4" y="271">J7/J8)/</text>
<text x="301" y="281.1">Size:</text>
<text x="307.6" y="281.1">A3</text>
<text x="323" y="281.1">Date:</text>
<text x="330" y="281.1">2026-09-14</text>
<text x="386" y="281.3">Rev:</text>
<text x="392.4" y="281.3">A</text>
<text x="301" y="283.9">KiCad</text>
<text x="308.7" y="283.9">E.D.A.</text>
<text x="317.6" y="283.9">kicad-cli</text>
<text x="329.5" y="283.9">7.0.11+dfsg-1build4</text>
<text x="386" y="283.9">Id:</text>
<text x="390.1" y="283.9">5/6</text>
</g>
<g font-size="1.8" fill="#840000">
<text x="35" y="11.9">1</text>
<text x="85" y="11.9">2</text>
<text x="135" y="11.9">3</text>
<text x="185" y="11.9">4</text>
<text x="235" y="11.9">5</text>
<text x="285" y="11.9">6</text>
<text x="335" y="11.9">7</text>
<text x="385" y="11.9">8</text>
<text x="10.3" y="35.9">A</text>
<text x="408.3" y="35.9">A</text>
<text x="10.3" y="85.9">B</text>
<text x="408.2" y="85.9">B</text>
<text x="95.8" y="102.7">CH1_D18</text>
<text x="95.8" y="105.2">CH1_D23</text>
<text x="95.8" y="107.8">CH1_D13</text>
<text x="118.1" y="102.7">CH1_D19</text>
<text x="118.1" y="105.2">CH1_D17</text>
<text x="118.1" y="107.8">CH1_D15</text>
<text x="285.9" y="105.2">CH1_CLK</text>
<text x="286.6" y="107.8">CH1_INT</text>
<text x="287" y="102.7">CH1_D6</text>
<text x="308.1" y="105.2">CH1_D9</text>
<text x="308.1" y="107.8">CH1_D12</text>
<text x="308.1" y="102.7">CH1_D7</text>
<text x="95.8" y="110.3">CH1_D14</text>
<text x="95.8" y="112.9">CH1_D22</text>
<text x="118.1" y="110.3">GND</text>
<text x="118.1" y="112.9">GND</text>
<text x="290.4" y="110.3">GND</text>
<text x="290.4" y="112.9">GND</text>
<text x="308.1" y="110.3">CH1_D11</text>
<text x="308.1" y="112.9">CH1_D8</text>
<text x="95.8" y="115.4">CH1_D16</text>
<text x="95.8" y="117.9">CH1_D20</text>
<text x="118.1" y="115.4">GND</text>
<text x="118.1" y="117.9">GND</text>
<text x="290.4" y="117.9">GND</text>
<text x="290.4" y="115.4">GND</text>
<text x="308.1" y="117.9">CH1_HS</text>
<text x="308.1" y="115.4">CH1_D3</text>
<text x="95.8" y="120.5">CH1_D21</text>
<text x="97" y="123">CH1_D2</text>
<text x="97" y="125.6">CH1_D5</text>
<text x="118.1" y="125.6">CH1_D4</text>
<text x="118.1" y="120.5">CH1_D10</text>
<text x="118.1" y="123">CH1_D1</text>
<text x="284.6" y="125.6">I2C_A_SCL</text>
<text x="285.6" y="120.5">CH1_HPD</text>
<text x="287" y="123">CH1_DE</text>
<text x="308.1" y="120.5">CH1_VS</text>
<text x="308.1" y="123">CH1_D0</text>
<text x="308.1" y="125.6">I2C_A_SDA</text>
<text x="95.8" y="128.1">CH2_D18</text>
<text x="95.8" y="130.6">CH2_D23</text>
<text x="118.1" y="128.1">CH2_D19</text>
<text x="118.1" y="130.6">CH2_D17</text>
<text x="285.9" y="130.6">CH2_CLK</text>
<text x="287" y="128.1">CH2_D6</text>
<text x="308.1" y="128.1">CH2_D7</text>
<text x="308.1" y="130.6">CH2_D9</text>
<text x="10.3" y="135.9">C</text>
<text x="95.8" y="133.2">CH2_D13</text>
<text x="95.8" y="135.7">CH2_D14</text>
<text x="118.1" y="133.2">CH2_D15</text>
<text x="118.1" y="135.7">GND</text>
<text x="286.6" y="133.2">CH2_INT</text>
<text x="290.4" y="135.7">GND</text>
<text x="308.1" y="133.2">CH2_D12</text>
<text x="308.1" y="135.7">CH2_D11</text>
<text x="408.2" y="135.9">C</text>
<text x="95.8" y="138.3">CH2_D22</text>
<text x="95.8" y="140.8">CH2_D16</text>
<text x="95.8" y="143.3">CH2_D20</text>
<text x="118.1" y="138.3">GND</text>
<text x="118.1" y="140.8">GND</text>
<text x="118.1" y="143.3">GND</text>
<text x="290.4" y="138.3">GND</text>
<text x="290.4" y="140.8">GND</text>
<text x="290.4" y="143.3">GND</text>
<text x="308.1" y="138.3">CH2_D8</text>
<text x="308.1" y="140.8">CH2_D3</text>
<text x="308.1" y="143.3">CH2_HS</text>
<text x="95.8" y="145.9">CH2_D21</text>
<text x="97" y="148.4">CH2_D2</text>
<text x="118.1" y="145.9">CH2_D10</text>
<text x="118.1" y="148.4">CH2_D1</text>
<text x="285.6" y="145.9">CH2_HPD</text>
<text x="287" y="148.4">CH2_DE</text>
<text x="308.1" y="145.9">CH2_VS</text>
<text x="308.1" y="148.4">CH2_D0</text>
<text x="95.8" y="153.5">CH3_D18</text>
<text x="97" y="151">CH2_D5</text>
<text x="118.1" y="151">CH2_D4</text>
<text x="118.1" y="153.5">CH3_D19</text>
<text x="286.3" y="151">FPGA_5V</text>
<text x="287" y="153.5">CH3_D6</text>
<text x="308.1" y="153.5">CH3_D7</text>
<text x="308.1" y="151">FPGA_5V</text>
<text x="95.8" y="156">CH3_D23</text>
<text x="95.8" y="158.6">CH3_D13</text>
<text x="95.8" y="161.1">CH3_D14</text>
<text x="118.1" y="156">CH3_D17</text>
<text x="118.1" y="161.1">GND</text>
<text x="118.1" y="158.6">CH3_D15</text>
<text x="285.9" y="156">CH3_CLK</text>
<text x="286.6" y="158.6">CH3_INT</text>
<text x="290.4" y="161.1">GND</text>
<text x="308.1" y="156">CH3_D9</text>
<text x="308.1" y="158.6">CH3_D12</text>
<text x="308.1" y="161.1">CH3_D11</text>
<text x="95.8" y="163.7">CH3_D22</text>
<text x="95.8" y="166.2">CH3_D16</text>
<text x="118.1" y="163.7">GND</text>
<text x="118.1" y="166.2">GND</text>
<text x="290.4" y="163.7">GND</text>
<text x="290.4" y="166.2">GND</text>
<text x="308.1" y="163.7">CH3_D8</text>
<text x="308.1" y="166.2">CH3_D3</text>
<text x="95.8" y="168.7">CH3_D20</text>
<text x="95.8" y="171.3">CH3_D21</text>
<text x="97" y="173.8">CH3_D2</text>
<text x="118.1" y="171.3">CH3_D10</text>
<text x="118.1" y="173.8">CH3_D1</text>
<text x="118.1" y="168.7">GND</text>
<text x="285.6" y="171.3">CH3_HPD</text>
<text x="287" y="173.8">CH3_DE</text>
<text x="290.4" y="168.7">GND</text>
<text x="308.1" y="168.7">CH3_HS</text>
<text x="308.1" y="171.3">CH3_VS</text>
<text x="308.1" y="173.8">CH3_D0</text>
<text x="95.8" y="178.9">CH4_D18</text>
<text x="97" y="176.4">CH3_D5</text>
<text x="118.1" y="176.4">CH3_D4</text>
<text x="118.1" y="178.9">CH4_D19</text>
<text x="284.4" y="176.4">I2C_B_SCL</text>
<text x="287" y="178.9">CH4_D6</text>
<text x="308.1" y="176.4">I2C_B_SDA</text>
<text x="308.1" y="178.9">CH4_D7</text>
<text x="10.3" y="185.9">D</text>
<text x="95.8" y="184">CH4_D13</text>
<text x="95.8" y="181.4">CH4_D23</text>
<text x="118.1" y="181.4">CH4_D17</text>
<text x="118.1" y="184">CH4_D15</text>
<text x="285.9" y="181.4">CH4_CLK</text>
<text x="286.6" y="184">CH4_INT</text>
<text x="308.1" y="184">CH4_D12</text>
<text x="308.1" y="181.4">CH4_D9</text>
<text x="408.2" y="185.9">D</text>
<text x="95.8" y="191.6">CH4_D16</text>
<text x="95.8" y="186.5">CH4_D14</text>
<text x="95.8" y="189.1">CH4_D22</text>
<text x="118.1" y="186.5">GND</text>
<text x="118.1" y="189.1">GND</text>
<text x="118.1" y="191.6">GND</text>
<text x="290.4" y="186.5">GND</text>
<text x="290.4" y="189.1">GND</text>
<text x="290.4" y="191.6">GND</text>
<text x="308.1" y="186.5">CH4_D11</text>
<text x="308.1" y="189.1">CH4_D8</text>
<text x="308.1" y="191.6">CH4_D3</text>
<text x="95.8" y="196.7">CH4_D21</text>
<text x="95.8" y="194.1">CH4_D20</text>
<text x="118.1" y="194.1">GND</text>
<text x="118.1" y="196.7">CH4_D10</text>
<text x="285.6" y="196.7">CH4_HPD</text>
<text x="290.4" y="194.1">GND</text>
<text x="308.1" y="194.1">CH4_HS</text>
<text x="308.1" y="196.7">CH4_VS</text>
<text x="97" y="199.2">CH4_D2</text>
<text x="97" y="201.8">CH4_D5</text>
<text x="118.1" y="199.2">CH4_D1</text>
<text x="118.1" y="201.8">CH4_D4</text>
<text x="287" y="199.2">CH4_DE</text>
<text x="290.4" y="201.8">GND</text>
<text x="308.1" y="199.2">CH4_D0</text>
<text x="308.1" y="201.8">GND</text>
<text x="10.3" y="235.9">E</text>
<text x="408.3" y="235.9">E</text>
<text x="10.3" y="285.9">F</text>
<text x="35" y="286.9">1</text>
<text x="85" y="286.9">2</text>
<text x="135" y="286.9">3</text>
<text x="185" y="286.9">4</text>
<text x="235" y="286.9">5</text>
<text x="285" y="286.9">6</text>
<text x="335" y="286.9">7</text>
<text x="385" y="286.9">8</text>
<text x="408.3" y="285.9">F</text>
</g>
<g font-size="1.8" fill="#a90000">
<text x="106.1" y="101.5">1</text>
<text x="115" y="101.5">2</text>
<text x="296.1" y="101.5">1</text>
<text x="305" y="101.5">2</text>
<text x="106.1" y="104">3</text>
<text x="106.1" y="106.6">5</text>
<text x="115" y="104">4</text>
<text x="115" y="106.6">6</text>
<text x="296.1" y="104">3</text>
<text x="296.1" y="106.6">5</text>
<text x="305" y="104">4</text>
<text x="305" y="106.6">6</text>
<text x="106.1" y="109.1">7</text>
<text x="106.1" y="111.6">9</text>
<text x="114.4" y="111.6">10</text>
<text x="115" y="109.1">8</text>
<text x="296.1" y="109.1">7</text>
<text x="296.1" y="111.6">9</text>
<text x="304.4" y="111.6">10</text>
<text x="305" y="109.1">8</text>
<text x="105.5" y="114.2">11</text>
<text x="105.5" y="116.7">13</text>
<text x="105.5" y="119.3">15</text>
<text x="114.4" y="114.2">12</text>
<text x="114.4" y="116.7">14</text>
<text x="114.4" y="119.3">16</text>
<text x="295.5" y="114.2">11</text>
<text x="295.5" y="116.7">13</text>
<text x="295.5" y="119.3">15</text>
<text x="304.4" y="114.2">12</text>
<text x="304.4" y="116.7">14</text>
<text x="304.4" y="119.3">16</text>
<text x="105.5" y="121.8">17</text>
<text x="105.5" y="124.3">19</text>
<text x="114.4" y="121.8">18</text>
<text x="114.4" y="124.3">20</text>
<text x="295.5" y="121.8">17</text>
<text x="295.5" y="124.3">19</text>
<text x="304.4" y="121.8">18</text>
<text x="304.4" y="124.3">20</text>
<text x="105.5" y="126.9">21</text>
<text x="105.5" y="129.4">23</text>
<text x="105.5" y="132">25</text>
<text x="114.4" y="126.9">22</text>
<text x="114.4" y="129.4">24</text>
<text x="114.4" y="132">26</text>
<text x="295.5" y="126.9">21</text>
<text x="295.5" y="129.4">23</text>
<text x="295.5" y="132">25</text>
<text x="304.4" y="126.9">22</text>
<text x="304.4" y="129.4">24</text>
<text x="304.4" y="132">26</text>
<text x="105.5" y="134.5">27</text>
<text x="105.5" y="137">29</text>
<text x="114.4" y="134.5">28</text>
<text x="114.4" y="137">30</text>
<text x="295.5" y="134.5">27</text>
<text x="295.5" y="137">29</text>
<text x="304.4" y="134.5">28</text>
<text x="304.4" y="137">30</text>
<text x="105.5" y="139.6">31</text>
<text x="105.5" y="142.1">33</text>
<text x="114.4" y="139.6">32</text>
<text x="114.4" y="142.1">34</text>
<text x="295.5" y="139.6">31</text>
<text x="295.5" y="142.1">33</text>
<text x="304.4" y="139.6">32</text>
<text x="304.4" y="142.1">34</text>
<text x="105.5" y="144.7">35</text>
<text x="105.5" y="147.2">37</text>
<text x="105.5" y="149.7">39</text>
<text x="114.4" y="144.7">36</text>
<text x="114.4" y="147.2">38</text>
<text x="295.5" y="144.7">35</text>
<text x="295.5" y="147.2">37</text>
<text x="295.5" y="149.7">39</text>
<text x="304.4" y="144.7">36</text>
<text x="304.4" y="147.2">38</text>
<text x="105.5" y="152.3">41</text>
<text x="105.5" y="154.8">43</text>
<text x="114.4" y="152.3">42</text>
<text x="114.4" y="154.8">44</text>
<text x="295.5" y="152.3">41</text>
<text x="295.5" y="154.8">43</text>
<text x="304.4" y="152.3">42</text>
<text x="304.4" y="154.8">44</text>
<text x="105.5" y="157.4">45</text>
<text x="105.5" y="159.9">47</text>
<text x="114.4" y="157.4">46</text>
<text x="114.4" y="159.9">48</text>
<text x="295.5" y="157.4">45</text>
<text x="295.5" y="159.9">47</text>
<text x="304.4" y="157.4">46</text>
<text x="304.4" y="159.9">48</text>
<text x="105.5" y="162.4">49</text>
<text x="105.5" y="165">51</text>
<text x="105.5" y="167.5">53</text>
<text x="114.4" y="162.4">50</text>
<text x="114.4" y="165">52</text>
<text x="114.4" y="167.5">54</text>
<text x="295.5" y="162.4">49</text>
<text x="295.5" y="165">51</text>
<text x="295.5" y="167.5">53</text>
<text x="304.4" y="162.4">50</text>
<text x="304.4" y="165">52</text>
<text x="304.4" y="167.5">54</text>
<text x="105.5" y="170.1">55</text>
<text x="105.5" y="172.6">57</text>
<text x="114.4" y="170.1">56</text>
<text x="114.4" y="172.6">58</text>
<text x="295.5" y="170.1">55</text>
<text x="295.5" y="172.6">57</text>
<text x="304.4" y="170.1">56</text>
<text x="304.4" y="172.6">58</text>
<text x="105.5" y="175.1">59</text>
<text x="105.5" y="177.7">61</text>
<text x="114.4" y="175.1">60</text>
<text x="114.4" y="177.7">62</text>
<text x="295.5" y="175.1">59</text>
<text x="295.5" y="177.7">61</text>
<text x="304.4" y="175.1">60</text>
<text x="304.4" y="177.7">62</text>
<text x="105.5" y="180.2">63</text>
<text x="105.5" y="182.8">65</text>
<text x="105.5" y="185.3">67</text>
<text x="114.4" y="180.2">64</text>
<text x="114.4" y="182.8">66</text>
<text x="114.4" y="185.3">68</text>
<text x="295.5" y="180.2">63</text>
<text x="295.5" y="182.8">65</text>
<text x="295.5" y="185.3">67</text>
<text x="304.4" y="180.2">64</text>
<text x="304.4" y="182.8">66</text>
<text x="304.4" y="185.3">68</text>
<text x="105.5" y="187.8">69</text>
<text x="105.5" y="190.4">71</text>
<text x="114.4" y="187.8">70</text>
<text x="114.4" y="190.4">72</text>
<text x="295.5" y="187.8">69</text>
<text x="295.5" y="190.4">71</text>
<text x="304.4" y="187.8">70</text>
<text x="304.4" y="190.4">72</text>
<text x="105.5" y="192.9">73</text>
<text x="105.5" y="195.5">75</text>
<text x="114.4" y="192.9">74</text>
<text x="114.4" y="195.5">76</text>
<text x="295.5" y="192.9">73</text>
<text x="295.5" y="195.5">75</text>
<text x="304.4" y="192.9">74</text>
<text x="304.4" y="195.5">76</text>
<text x="105.5" y="198">77</text>
<text x="105.5" y="200.5">79</text>
<text x="114.4" y="198">78</text>
<text x="114.4" y="200.5">80</text>
<text x="295.5" y="198">77</text>
<text x="295.5" y="200.5">79</text>
<text x="304.4" y="198">78</text>
<text x="304.4" y="200.5">80</text>
<text x="196.8" y="252">1</text>
<text x="201.8" y="252">2</text>
</g>
<g font-size="1.8" fill="#006464">
<text x="112.5" y="148.3">J1</text>
<text x="114.4" y="149.7">40</text>
<text x="302.5" y="148.3">J2</text>
<text x="304.4" y="149.7">40</text>
<text x="112.5" y="150.9">CARRIER_J1</text>
<text x="302.5" y="150.9">CARRIER_J2</text>
<text x="193.7" y="245.8">#PWR0158</text>
<text x="193.7" y="248.3">+5V</text>
<text x="202.5" y="248.3">JP1</text>
<text x="202.5" y="250.9">5V&lt;-&gt;CARRIER</text>
<text x="209.4" y="251">FPGA_5V</text>
</g>
</svg>
